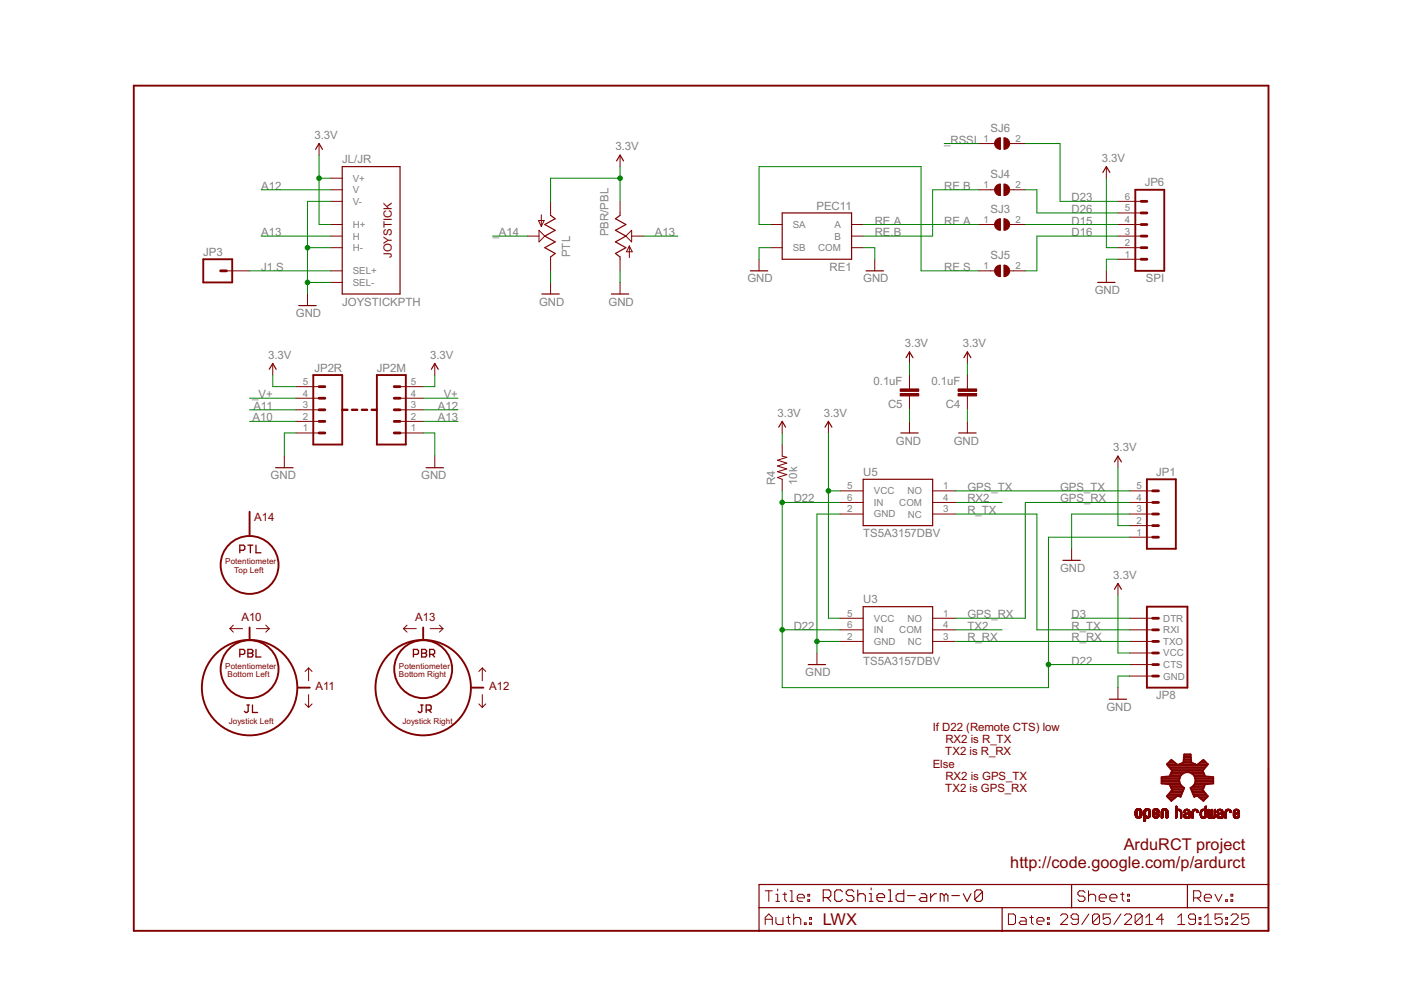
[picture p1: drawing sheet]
<svg xmlns="http://www.w3.org/2000/svg" width="297mm" height="210mm" viewBox="0 0 297 210" stroke-linecap="round" stroke-linejoin="round" font-family="sans-serif">
<path d="M72.6 86.9h1.1M74.6 86.9h1.1M76.7 86.9h1.1M78.8 86.9h1.1" fill="none" stroke="#800000" stroke-width=".51"/>
<g fill="none" stroke="#800000" stroke-width=".4">
<path d="M28.4 18.2h240.5v179.2h-240.5zM43.1 55h6.1v4.9h-6.1zM240.7 40.2h6.1v17.2h-6.1zM66.4 79.5h6.2v14.8h-6.2zM79.9 79.5h6.1v14.8h-6.1zM52.9 108.5v4.9M243.2 101.6h6.1v14.8h-6.1zM52.9 133v2.5M89.7 133v2.5M243.2 128.6h8.6v17.2h-8.6zM63.2 145.8h2.5M100 145.8h2.5"/>
<circle cx="52.9" cy="119.8" r="6.1"/>
<circle cx="52.9" cy="145.8" r="10.1"/>
<circle cx="52.9" cy="141.9" r="6.1"/>
<circle cx="89.7" cy="145.8" r="10.1"/>
<circle cx="89.7" cy="141.9" r="6.1"/>
</g>
<g fill="none" stroke="#800000" stroke-width=".28">
<path d="M50.8 116.7h.8l.3-.3v-.5l-.3-.3h-.8v1.6M52.6 115.6h1M53.1 115.6v1.6M54.3 115.6v1.6h1M50.8 138.7h.8l.3-.2v-.5l-.3-.3h-.8v1.6M52.6 137.7h.8l.2 .3v.2l-.2 .3 .2 .2v.3l-.2 .3h-.8zM52.6 138.5h.8M54.3 137.7v1.6h1M87.7 138.7h.8l.2-.2v-.5l-.2-.3h-.8v1.6M89.4 137.7h.8l.2 .3v.2l-.2 .3 .2 .2v.3l-.2 .3h-.8zM89.4 138.5h.8M91.1 138.7h.8l.3-.2v-.5l-.3-.3h-.8v1.6"/>
<path d="M91.6 138.7l.6 .6M52.3 149.5h.6M52.6 149.5v1.3l-.3 .3h-.2l-.3-.3M53.5 149.5v1.6h1.1M89.2 149.5h.5M89.4 149.5v1.3l-.2 .3h-.3l-.3-.3M90.4 150.5h.8l.2-.2v-.6l-.2-.2h-.8v1.6M90.9 150.5l.5 .6"/>
</g>
<g fill="none" stroke="#800000" stroke-width=".21">
<path d="M67.6 30.4v2.5M70.1 37.8h2.5M131.5 32.9v2.4M207.6 30.4h3.3M214.1 30.4h3.3M234.6 35.3v2.5M48 57.4h4.9M70.1 50.1h2.5M70.1 40.2h2.5M70.1 42.7h2.5M70.1 47.6h2.5M70.1 52.5h2.5"/>
<path d="M70.1 57.4h2.5M70.1 59.9h2.5M111.8 50.1h2.5M114.2 46.8h1.2l-.6 1.2zM114.3 48.8l1.2 1.3-1.2 1.2zM114.8 45.5v2.5M116.7 42.7v3M116.7 54.5v2.9M116.7 59.9v2.4M131.5 42.7v3M131.5 54.5v2.9M131.5 59.9v2.4"/>
<path d="M133.4 52.2v2.4M133.4 52.2l.6 1.2h-1.2zM133.9 48.8v2.5l-1.2-1.2zM133.9 50.1h2.5M160.9 55v2.4M163.4 47.6h2.4M163.4 52.5h2.4M180.6 50.1h2.4M180.6 47.6h2.4M180.6 52.5h2.4M185.5 55v2.4M207.6 40.2h3.3"/>
<path d="M207.6 47.6h3.3M207.6 57.4h3.3M214.1 40.2h3.3M214.1 47.6h3.3M214.1 57.4h3.3M234.6 57.4v2.5M237 50.1h4.9M237 42.7h4.9M237 47.6h4.9M237 52.5h4.9M237 55h4.9M237 45.1h4.9"/>
<path d="M57.8 77.1v2.4M65.2 62.3v2.5M92.2 77.1v2.4M192.8 74.6v2.5M192.8 79.5v3M205.1 74.6v2.5M205.1 79.5v3M60.3 96.7v2.5M62.7 91.8h4.9M62.7 89.3h4.9M62.7 86.9h4.9M62.7 84.4h4.9"/>
<path d="M62.7 82h4.9M84.8 91.8h4.9M84.8 89.3h4.9M84.8 86.9h4.9M84.8 84.4h4.9M84.8 82h4.9M92.2 96.7v2.5M165.8 89.3v2.5M165.8 94.3v2.4l1 .3-2 .6 2 .6-2 .6 2 .6-2 .6 2 .6-2 .6 1 .4v2.5M175.6 89.3v2.5M192.8 83.9v3M192.8 89.3v2.5"/>
<path d="M205.1 83.9v3M205.1 89.3v2.5M237 96.7v2.5M178.1 109h4.9M178.1 106.5h4.9M178.1 104.1h4.9M197.7 109h4.9M197.7 106.5h4.9M197.7 104.1h4.9M227.2 116.4v2.4M239.5 109h4.9M239.5 106.5h4.9"/>
<path d="M239.5 104.1h4.9M239.5 113.9h4.9M239.5 111.4h4.9M48.7 133.3h2.7M48.7 133.3l.8 .7M49.5 132.5l-.8 .8M54.4 133.3h2.7M56.3 132.5l.8 .8M57.1 133.3l-.8 .7M85.6 133.3h2.7M85.6 133.3l.7 .7M86.3 132.5l-.7 .8"/>
<path d="M91.2 133.3h2.7M93.2 132.5l.7 .8M93.9 133.3l-.7 .7M173.2 138.5v2.4M178.1 131.1h4.9M178.1 133.5h4.9M178.1 136h4.9M197.7 131.1h4.9M197.7 133.5h4.9M197.7 136h4.9M237 123.7v2.5M239.5 131.1h4.9"/>
<path d="M239.5 133.5h4.9M239.5 136h4.9M239.5 138.5h4.9M64.7 149.2l.7 .8M65.4 141.6l.8 .8M65.4 141.6v2.7M65.4 147.3v2.7M65.4 141.6l-.7 .8M66.2 149.2l-.8 .8M101.5 149.2l.8 .8M102.3 141.6v2.7M102.3 147.3v2.7"/>
<path d="M102.3 141.6l-.8 .8M102.3 141.6l.7 .8M103 149.2l-.7 .8M237 145.8v2.5M239.5 140.9h4.9M239.5 143.3h4.9M240.7 172.8l.4 .1M240.7 172.8h.3M240.7 172.7h.3M240.7 172.6h.3M240.7 172.5h.3M240.7 172.4h.3"/>
<path d="M240.7 172.3h.3M240.7 172.2h.3M240.7 172.1h.3M240.7 172.9h.4M240.7 173l.6 .1M240.7 173h.5M240.7 172.9l.4 .1M240.7 171.9h.4M240.7 173.1h1.3M240.7 171.8h1.3M240.8 173.1h1.2M240.8 171.7h1.2"/>
<path d="M240.8 173.2h1.1M240.9 171.6h1M240.9 173.3h1M241 173.4h.8M241 171.5h.8M241 173.4h.7M241 171.5h.7M241.1 172l-.4 .1M241.1 172h-.4M241.2 173.5h.4M241.2 171.9h-.5M241.3 171.8l-.6 .1"/>
<path d="M241.3 171.4h.2M241.5 171.8l.5 .1M241.6 171.9h.5M241.6 173h.5M241.7 172h.4M241.7 172.9h.4M241.7 172.8h.4M241.7 172.7h.4M241.7 172.6h.4M241.7 172.5h.4M241.7 172.4h.4M241.7 172.3h.4"/>
<path d="M241.7 172.2h.4M241.7 172.1h.4M242 173.2h-1.2M242 173.1h-.5M242.1 172.9h-.4M242.5 174.1h.3M242.5 174h.4M242.5 173.9h.4M242.5 173.8h.4M242.5 173.7h.4M242.5 173.6h.4M242.5 173.5h.4"/>
<path d="M242.5 173.2h1.3M242.5 173.1h1.4M242.5 173l.6 .1M242.5 173h.5M242.5 172.9l.5 .1M242.5 172.9h.4M242.5 172.8h.4M242.5 172.7h.4M242.5 172.6h.4M242.5 172.5h.4M242.5 172.4h.4M242.5 172.3h.4"/>
<path d="M242.5 172.2h.4M242.5 172.1h.4M242.5 172h.4M242.5 171.9h.5M242.6 174.2h.1M242.6 171.7h1.2M242.7 171.7h1.1M242.7 171.6h1M242.8 171.6h.9M242.8 171.5h.8M242.9 174.1h-.4M242.9 171.5h.7"/>
<path d="M242.9 173.5h-.4M243 172h-.5M243 173.5h.4M243 171.9h-.4M243.1 171.8l-.5 .1M243.1 171.4h.2M243.3 171.8h.6M243.4 173.1h.5M243.4 171.9h.5M243.5 171.9h.4M243.5 172h.4M243.5 172.9h.4"/>
<path d="M243.6 173.4h-1.1M243.6 172.8h.3M243.6 172.7h.3M243.6 172.6h.3M243.6 172.5h.3M243.6 172.4h.3M243.6 172.3h.3M243.6 172.2h.3M243.6 172.1h.3M243.6 172h.3M243.7 173.3h-1.2M243.8 173.2l-1.3 .1"/>
<path d="M243.9 173.1l-1.4 .1M243.9 171.8h-1.3M243.9 173h-.4M243.9 172.9l-.4 .1M244.4 172.9l.4 .1M244.4 172.9h.4M244.4 172.8h.4M244.4 172.3h1.4M244.4 172.3h.3M244.4 172.2h.3M244.4 172.1h.3M244.4 173h.5"/>
<path d="M244.4 173l.6 .1M244.4 173.1h1.3M244.5 171.7h1.2M244.5 173.2h1.1M244.6 171.6h1M244.6 173.3h1M244.7 171.5h.8M244.7 171.5h.7M244.8 173.4h.6M244.8 172.1h-.4M244.8 172l-.4 .1M244.8 172h-.4"/>
<path d="M244.8 172.8h-.4M244.8 171.9l-.4 .1M244.9 173.5h.4M244.9 172.7l-.5 .1M244.9 171.9h-.5M245 171.8l-.6 .1M245 172.3h.8M245 171.4h.2M245 172.7h-.6M245 172.2h.8M245.2 172.6l-.8 .1M245.2 171.8l.5 .1"/>
<path d="M245.2 172.2h.6M245.3 172.6h-.9M245.3 171.9h.4M245.3 173h.4M245.3 171.9h.5M245.3 172.1h.5M245.3 172h.5M245.4 172.9h.4M245.4 172h.4M245.4 172.5l-1 .1M245.4 172.8h.4M245.4 172.7h.4"/>
<path d="M245.5 172.7h.3M245.5 173.4h-.8M245.5 172.5h-1.1M245.6 172.7h.2M245.6 173.2h-1.1M245.6 172.4h-1.2M245.7 173.1l-1.2 .1M245.7 171.8h-1.2M245.7 172.4h-1.3M245.7 173l-.5 .1M245.8 173h-.5M246.2 173.4h.2"/>
<path d="M246.2 173.2h.4M246.2 173.1h.4M246.2 173h.4M246.2 172.9h.4M246.2 172.8h.4M246.2 172.7h.4M246.2 172.6h.4M246.2 172.5h.4M246.2 172.4h.4M246.2 172.3h.4M246.2 172.2h.4M246.2 172.1h.4"/>
<path d="M246.2 172h.4M246.3 173.5h.1M246.3 171.9h.4M246.3 171.7h1.2M246.4 171.7h1.1M246.4 171.6h1M246.5 171.5h.8M246.6 173.4h-.4M246.6 173.3h-.4M246.6 171.5h.6M246.7 172h-.5M246.7 171.9h-.4"/>
<path d="M246.8 171.8l-.5 .1M246.8 171.4h.2M247 171.8h.6M247.1 171.9h.5M247.2 171.9l.4 .1M247.2 172h.4M247.2 173.2h.4M247.2 173.1h.4M247.2 173h.4M247.2 172.9h.4M247.2 172.8h.4M247.2 172.7h.4"/>
<path d="M247.2 172.6h.4M247.2 172.5h.4M247.2 172.4h.4M247.2 172.3h.4M247.2 172.2h.4M247.2 172.1h.4M247.2 172l.4 .1M247.3 173.5h.1M247.5 173.4h-.2M247.6 171.8h-1.3M247.6 173.4h-.4M247.6 173.3h-.4"/>
<path d="M249.2 173.4h.3M249.2 173.2h.3M249.2 173.1h.3M249.2 173h.3M249.2 172.9h.3M249.2 172.8h.3M249.2 172.7h.3M249.2 172.6h.3M249.2 172.5h.3M249.2 172.4h.3M249.2 172.3h.3M249.2 172.2h.3"/>
<path d="M249.2 172.1h.3M249.2 171.9h1.2M249.2 171.8h1.2M249.2 171.7h1.2M249.2 171.7h1.1M249.2 171.6h1M249.2 171.6h.3M249.2 171.5h.3M249.2 171.4h.3M249.2 171.3h.3M249.2 171.2h.3M249.2 171.1h.3"/>
<path d="M249.2 171h.3M249.3 171h.2M249.4 173.5h-.2M249.5 173.4h-.3M249.5 173.3h-.3M249.5 172.1h-.3M249.6 172l-.4 .1M249.6 172h-.4M249.6 171.9l-.4 .1M249.7 171.6h.4M249.7 171.9h-.5M250 171.9h.5"/>
<path d="M250.1 171.9h.4M250.2 172h.3M250.2 172l.3 .1M250.3 172.1h.2M250.3 173.2h.2M250.3 173.1h.2M250.3 173h.2M250.3 172.9h.2M250.3 172.8h.2M250.3 172.7h.2M250.3 172.6h.2M250.3 172.5h.2"/>
<path d="M250.3 172.4h.2M250.3 172.3h.2M250.3 172.2h.2M250.4 173.5h-.1M250.5 173.4h-.2M250.5 173.3h-.2M251 173l.3 .1M251 173h.3M251 172.3h.2M251 172.2h.2M251 173.1l.4 .1M251 173.1h.3"/>
<path d="M251 173.2h.5M251 172h.3M251 173.2l.8 .1M251.1 173.3h.7M251.1 171.9h1.1M251.1 173.4h.8M251.1 171.8h1.1M251.2 171.7h.9M251.2 173.4h.7M251.2 172.6h1.1M251.2 172.3h-.2M251.3 172.9l-.3 .1"/>
<path d="M251.3 172.1l-.3 .1M251.3 172.1h-.3M251.3 173.5h.5M251.3 172.9h-.3M251.3 171.6h.7M251.4 172.8l-.4 .1M251.4 172h-.4M251.4 172.5h.9M251.4 171.9l-.4 .1M251.4 171.6h.5M251.4 172.8h-.4M251.5 173.5h.1"/>
<path d="M251.5 171.9h-.4M251.5 172.4h.8M251.5 173.5h.2M251.6 173.2h.2M251.6 172.7l-.6 .1M251.7 172.4h.6M251.7 172.7h-.6M251.7 172.3h.6M251.8 171.9h.4M251.9 172.6l-.8 .1M251.9 171.9h.3M251.9 172h.4"/>
<path d="M251.9 172.3h.4M252 172.2h.3M252 172l.3 .1M252 172.1h.3M252 173.5h.2M252 173.4h.3M252 173.3h.3M252 173.2h.3M252 173.1h.3M252 173h.3M252 172.9h.3M252 172.8h.3"/>
<path d="M252 172.7h.3M252 172.6h.3M252.3 173.4h-.3M252.3 172.6h-1.1M252.7 173.3h.3M252.7 173.2h.3M252.7 173.1h.3M252.7 173h.3M252.7 172.9h.3M252.7 172.8h.3M252.7 172.7h.3M252.7 172.6h.3"/>
<path d="M252.7 172.5h.3M252.7 172.4h.3M252.7 172.3h.3M252.7 172.2h.3M252.7 172.1h.3M252.8 171.9h1.2M252.9 173.5h-.2M252.9 171.8h1M252.9 171.7h1M253 173.4h-.3M253 171.7h.8M253 172.1h-.3"/>
<path d="M253 171.6h.7M253.1 172h-.3M253.2 171.9l-.4 .1M253.2 171.6h.4M253.3 171.9h-.5M253.5 171.9h.5M253.6 171.9h.4M253.7 172h.3M253.7 172.1h.3M253.8 172.1h.2M253.8 172.3h.1M254 172.3h-.2"/>
<path d="M254 172.2h-.2M254.5 172.8h.3M254.5 172.7h.3M254.5 172.6h.3M254.5 172.5h.3M254.5 172.4h.3M254.5 172.3h.3M254.5 172.2h.3M254.5 172.9l.3 .1M254.5 172.9h.3M254.5 172.1h.3M254.5 173l.3 .1"/>
<path d="M254.5 173h.3M254.5 173.1h.4M254.6 173.1l.4 .1M254.6 171.9h.3M254.6 173.2h.5M254.6 173.2h1.1M254.6 171.8h1.2M254.7 173.3h.9M254.7 171.7h1.1M254.7 173.4h.9M254.8 173.4h.7M254.8 171.6h1"/>
<path d="M254.8 172l-.3 .1M254.9 173.5h.5M254.9 172h-.4M254.9 171.6h.5M255 171.9h-.4M255.1 173.5h.1M255.2 173.5h.1M255.2 173.2h.5M255.3 171.9h.5M255.3 173.2h.4M255.4 171.9h.4M255.4 172h.4"/>
<path d="M255.5 172h.3M255.5 172.9h.3M255.5 172.8h.3M255.5 172.7h.3M255.5 172.6h.3M255.5 172.5h.3M255.5 172.4h.3M255.5 172.3h.3M255.5 172.2h.3M255.5 172.1h.3M255.5 171.6h.3M255.5 171.5h.3"/>
<path d="M255.5 171.4h.3M255.5 171.3h.3M255.5 171.2h.3M255.5 171.1h.3M255.5 171h.3M255.6 171h.2M255.8 173.1h-.4M255.8 173h-.3M255.8 171.8l-1.2 .1M256.1 173h.2M256.1 172.9h.2M256.1 172.8h.2"/>
<path d="M256.1 172.7h.2M256.1 172.6h.2M256.1 172.5h.2M256.1 172.4h.2M256.1 172.3h.2M256.1 172.2h.2M256.1 172.1h.2M256.1 172h.2M256.1 171.9h.2M256.1 171.8h.2M256.1 171.7h.2M256.1 173.2h1.6"/>
<path d="M256.1 173.1l.3 .1M256.1 173.1h.3M256.1 173l.3 .1M256.2 173.3h1.4M256.2 171.6h.1M256.2 173.4h1.4M256.2 173.4h1.3M256.3 173.5h.5M256.5 173.5h.1M256.6 173.5h.1M256.7 173.2h.4M256.7 173.1h.4"/>
<path d="M256.7 173l.4 .1M256.7 173h.3M256.7 172.9h.3M256.7 172.8h.3M256.7 172.7h.3M256.7 172.6h.3M256.8 172.9h.2M256.8 172.6h.2M256.8 172.5h.2M256.8 172.4h.2M256.8 172.3h.2M256.8 172.2h.2"/>
<path d="M256.8 172.1h.2M256.8 172h.2M256.8 171.9h.2M256.8 171.8h.2M256.8 171.7h.2M256.8 171.6h.2M256.9 171.6h.1M257 173.5h.5M257.3 173.5h.1M257.3 173.2h.4M257.4 173.1h.3M257.4 173h.3"/>
<path d="M257.5 172.9h.2M257.5 172.8h.2M257.5 172.7h.2M257.5 172.6h.2M257.5 172.5h.2M257.5 172.4h.2M257.5 172.3h.2M257.5 172.2h.2M257.5 172.1h.2M257.5 172h.2M257.5 171.9h.2M257.5 171.8h.2"/>
<path d="M257.5 171.7h.2M257.5 171.6h.2M257.6 171.6h.1M258 173l.3 .1M258 173h.3M258 172.9h.3M258 173.1l.4 .1M258 173.1h.3M258 172.1h.3M258 173.2h.8M258 173.2l.8 .1M258.1 173.3h.7"/>
<path d="M258.1 173.4h.8M258.1 171.8h1.1M258.2 172.3h-.2M258.2 171.7h.9M258.3 172.6h1M258.3 172.2h-.3M258.3 173.5h.5M258.3 172.9h-.3M258.3 172l-.3 .1M258.3 171.6h.7M258.4 172.8l-.4 .1M258.4 172.5h.9"/>
<path d="M258.4 172h-.4M258.4 171.9l-.4 .1M258.4 171.6h.5M258.4 172.8h-.4M258.5 173.5h.1M258.5 172.4h.8M258.5 171.9h-.4M258.6 172.7l-.6 .1M258.7 172.4h.6M258.7 172.7h-.6M258.8 172.3h.5M258.8 171.9h.4"/>
<path d="M258.9 173.4h-.7M258.9 172.6l-.8 .1M258.9 171.9h.3M258.9 172.6h-.7M258.9 172h.4M259 172.3h.3M259 172.2h.3M259 172l.3 .1M259 172.6h.3M259 172.1h.3M259 173.3h.3M259 173.2h.3"/>
<path d="M259 173.1h.3M259 173h.3M259 172.9h.3M259 172.8h.3M259 172.7h.3M259.2 173.5h-.2M259.2 171.8l-1.1 .1M259.3 173.4h-.3M259.7 173.5h.2M259.7 173.3h.3M259.7 173.2h.3M259.7 173.1h.3"/>
<path d="M259.7 173h.3M259.7 172.9h.3M259.7 172.8h.3M259.7 172.7h.3M259.7 172.6h.3M259.7 172.5h.3M259.7 172.4h.3M259.7 172.3h.3M259.7 172.2h.3M259.7 172.1h.3M259.8 171.9h1.2M259.9 171.8h1"/>
<path d="M259.9 171.7h1M260 173.4h-.3M260 171.7h.8M260 172.1h-.2M260.1 172l-.3 .1M260.1 171.6h.6M260.1 172h-.3M260.1 171.6h.5M260.2 171.9l-.4 .1M260.3 171.9h-.5M260.5 171.9h.5M260.6 171.9h.4"/>
<path d="M260.7 172h.3M260.8 172.1h.3M260.8 172.3h.1M261 172.3h-.2M261.1 172.2h-.3M261.5 173l.4 .1M261.5 173h.3M261.5 172.9h.3M261.5 172.5h1.1M261.5 172.4h.3M261.5 172.3h.3M261.5 172.2h.3"/>
<path d="M261.5 172.1h.3M261.5 173.1h.4M261.6 173.1l.4 .1M261.6 173.2h.5M261.6 173.2h1.1M261.6 171.8h1.1M261.7 173.3h.9M261.7 171.7h.9M261.7 173.4h.9M261.8 173.4h.7M261.8 172l-.3 .1M261.8 171.6h.7"/>
<path d="M261.9 173.5h.5M261.9 172.8l-.4 .1M261.9 172h-.4M261.9 172.8h-.4M261.9 171.9l-.3 .1M261.9 171.6h.5M262 171.9h-.4M262.1 172.7l-.6 .1M262.1 173.5h-.1M262.1 172.4h.7M262.1 173.5h.1M262.2 172.7h-.7"/>
<path d="M262.2 172.3h.6M262.2 173.2h.5M262.3 171.9h.5M262.3 172.6l-.8 .1M262.4 172.6h-.9M262.4 172.3h.4M262.4 171.9l.4 .1M262.4 173.1h.4M262.4 172.2h.4M262.4 172h.4M262.5 173.1h.3M262.5 173h.3"/>
<path d="M262.5 172.1h.3M262.5 172h.3M262.6 172.9h.2M262.6 172.8h.2M262.6 172.5l-1.1 .1M262.7 172.8h.1M262.7 171.8l-1.1 .1M262.7 173.1l-.4 .1M262.8 172.4h-.8M262.8 172.9l-.3 .1M162.2 194.9h1.5M162.2 188.9h1.5"/>
<path d="M162.2 196v-1.5l.8-.7 .7 .7v1.5M163 188.9v2.2M164.5 194.5v1.2l.4 .3h1.1v-1.5M164.5 191.1h.8M164.5 189.6h.4v1.5M164.9 188.5v.4M166 189.6h.8M166.4 189.2v1.6l.4 .3M166.8 194.5h.7M167.2 194.1v1.6l.3 .3M167.5 188.9h.4v2.2M167.5 191.1h.8"/>
<path d="M168.3 194.9l.4-.4h.7l.4 .4v1.1M168.3 193.8v2.2M169 190.4h1.5v-.4l-.3-.4h-.8l-.4 .4v.8l.4 .3h.8M170.5 195.7h.4v.3h-.4zM171.3 189.6h.4v.4h-.4zM171.3 190.8h.4v.3h-.4zM171.7 195.7h.3v.3h-.3zM171.7 194.5h.3v.4h-.3zM213.8 193.8h1.1l.4 .3v1.6l-.4 .3h-1.1zM216.4 194.5h.8l.4 .4v1.1h-1.2l-.3-.3 .3-.4h1.2M218.3 194.5h.8M218.7 194.1v1.6l.4 .3"/>
<path d="M219.8 195.3h1.5v-.4l-.3-.4h-.8l-.4 .4v.8l.4 .3h.8M222.1 195.7h.4v.3h-.4zM222.1 194.5h.4v.4h-.4zM224.9 194.1l.3-.3h.8l.4 .3v.4l-1.5 1.5h1.5M228.6 194.9h-1.1l-.4-.4v-.4l.4-.3h.7l.4 .3v1.6l-.4 .3h-.7l-.4-.3M230 189.2l-.3-.3h-.8l-.4 .3v.4l.4 .4h.8l.3 .4v.4l-.3 .3h-.8l-.4-.3M230.8 188.9v2.2M230.8 190l.4-.4h.7l.4 .4v1.1M230.9 193.8l-1.5 2.2M233 190.4h1.5v-.4l-.3-.4h-.8l-.4 .4v.8l.4 .3h.8M233.1 194.1v1.6l-.4 .3h-.7l-.4-.3M233.1 194.1l-.4-.3h-.7l-.4 .3v1.6"/>
<path d="M233.1 194.1l-1.5 1.6M235.3 190.4h1.5v-.4l-.4-.4h-.7l-.4 .4v.8l.4 .3h.7M235.4 193.8h-1.5v1.1l.7-.4h.4l.4 .4v.8l-.4 .3h-.7l-.4-.3M237.6 189.6h.7M237.7 193.8l-1.5 2.2M238 189.2v1.6l.3 .3M238.4 194.1l.4-.3h.7l.4 .3v.4l-1.5 1.5h1.5M239.1 189.6h.4v.4h-.4zM239.1 190.8h.4v.3h-.4zM242.2 194.1v1.6l-.4 .3h-.8l-.3-.3M242.2 194.1l-.4-.3h-.8l-.3 .3v1.6M242.2 194.1l-1.5 1.6"/>
<path d="M242.9 196h1.5M242.9 194.5l.8-.7v2.2M246.7 194.9h-1.5l1.1-1.1v2.2M249.7 196h1.5M249.7 194.5l.8-.7v2.2M253.1 190.4h1.1l.4-.4v-.8l-.4-.3h-1.1v2.2M253.5 194.9h-1.2l-.3-.4v-.4l.3-.3h.8l.4 .3v1.6l-.4 .3h-.8l-.3-.3M253.8 190.4l.8 .7M254.2 195.7h.4v.3h-.4zM254.2 194.5h.4v.4h-.4zM255.3 190.4h1.5v-.4l-.3-.4h-.8l-.4 .4v.8l.4 .3h.8M255.4 196h1.5"/>
<path d="M255.4 194.5l.7-.7v2.2M257.6 189.6l.8 1.5 .7-1.5M259.1 193.8h-1.5v1.1l.8-.4h.3l.4 .4v.8l-.4 .3h-.7l-.4-.3M259.9 190.8h.3v.3h-.3zM259.9 195.7h.4v.3h-.4zM259.9 194.5h.4v.4h-.4zM261 189.6h.4v.4h-.4zM261 190.8h.4v.3h-.4zM261 194.1l.4-.3h.7l.4 .3v.4l-1.5 1.5h1.5M264.8 193.8h-1.5v1.1l.7-.4h.4l.4 .4v.8l-.4 .3h-.7l-.4-.3"/>
</g>
<g fill="none" stroke="#800000" stroke-width=".25">
<path d="M66.9 31.7l.7-1.3 .8 1.3M72.6 35.3h12.2v27h-12.2zM130.7 34.1l.8-1.2 .7 1.2M233.8 36.6l.8-1.3 .7 1.3M116.7 45.7l1 .7-2.2 1.2 2.2 1.2-2.2 1.3 2.2 1.2-2.2 1.2 2.2 1.2-1 .8M131.5 45.7l-1 .7 2.2 1.2-2.2 1.2 2.2 1.3-2.2 1.2 2.2 1.2-2.2 1.2 1 .8M159.1 57.4h3.7M165.8 45.1h14.8v9.9h-14.8zM183.6 57.4h3.7M232.7 59.9h3.7M57.1 78.3l.7-1.2 .7 1.2M63.4 64.8h3.6"/>
<path d="M91.5 78.3l.7-1.2 .7 1.2M114.9 62.3h3.7M129.6 62.3h3.7M192.1 75.8l.7-1.2 .8 1.2M204.4 75.8l.7-1.2 .7 1.2M58.4 99.2h3.7M90.3 99.2h3.7M165.1 90.6l.7-1.3 .8 1.3M174.9 90.6l.7-1.3 .8 1.3M191 91.8h3.7M203.3 91.8h3.6M236.3 97.9l.7-1.2 .8 1.2"/>
<path d="M183 101.6h14.7v9.8h-14.7zM225.4 118.8h3.6M183 128.6h14.7v9.9h-14.7zM236.3 124.9l.7-1.2 .8 1.2M171.4 140.9h3.6M235.2 148.3h3.7M268.9 163v34.4M160.9 192.4h108M212.5 192.4v5M227.2 187.5v4.9M251.8 187.5v4.9M268.9 187.5h-108v9.9"/>
</g>
<g fill="none" stroke="#800000" stroke-width=".23">
<path d="M174.5 190.3h1.2l.4-.4v-.8l-.4-.4h-1.2v2.4M175.3 190.3l.8 .8M178.6 189.1l-.4-.4h-.8l-.4 .4v1.6l.4 .4h.8l.4-.4M181 189.1l-.4-.4h-.8l-.4 .4v.4l.4 .4h.8l.4 .4v.4l-.4 .4h-.8l-.4-.4M181.9 189.9l.4-.4h.8l.4 .4v1.2M181.9 188.7v2.4M184.3 191.1h.8M184.3 189.5h.4v1.6M184.7 188.3v.4M185.9 190.3h1.7v-.4l-.5-.4h-.8l-.4 .4v.8l.4 .4h.8M188.4 188.7h.4v2.4M188.4 191.1h.8"/>
<path d="M191.6 188.7v2.4h-1.2l-.4-.4v-.8l.4-.4h1.2M192.4 189.9h1.7M195.3 189.5h.8l.4 .4v1.2h-1.2l-.4-.4 .4-.4h1.2M197.3 189.5v1.6M198.5 189.5h-.4l-.8 .8M200.2 189.9l-.5-.4h-.4v1.6M200.2 189.9v1.2M200.2 189.9l.4-.4 .4 .4v1.2M201.8 189.9h1.6M204.2 189.5l.8 1.6 .9-1.6M208.3 189.1l-.4-.4h-.8l-.4 .4v1.6M208.3 189.1v1.6l-.4 .4h-.8l-.4-.4"/>
<path d="M208.3 189.1l-1.6 1.6"/>
</g>
<g fill="none" stroke="#800000" stroke-width=".59">
<path d="M46.8 57.4h1.2M241.9 50.1h1.3M241.9 52.5h1.3M241.9 55h1.3M241.9 45.1h1.3M241.9 47.6h1.3M241.9 42.7h1.3M67.6 84.4h1.3M67.6 89.3h1.3M67.6 91.8h1.3M67.6 86.9h1.3M67.6 82h1.3"/>
<path d="M83.6 84.4h1.2M83.6 89.3h1.2M83.6 91.8h1.2M83.6 86.9h1.2M83.6 82h1.2M244.4 109h1.2M244.4 111.4h1.2M244.4 113.9h1.2M244.4 104.1h1.2M244.4 106.5h1.2M244.4 136h1.2M244.4 133.5h1.2"/>
<path d="M244.4 131.1h1.2M244.4 138.5h1.2M244.4 140.9h1.2M244.4 143.3h1.2"/>
</g>
<g fill="none" stroke="#800000" stroke-width=".38">
<path d="M251.1 160h1.3M246.3 166.1h3.8M246.3 165.7h3.7M246.3 165.4h3.7M246.3 165.1h3.8M246.8 164.7h3.4M247.4 162h2.1M247.5 168.8h2.1M247.6 169.1h1.6M247.6 162.4h8.2M247.7 168.4h2.8M247.8 161.7h1.3"/>
<path d="M247.9 162.7h7.7M248 169.4h.8M248 168.1h2.7M248.1 166.4h2.2M248.1 161.4h.6M248.1 164.4h2.3M248.2 166.7h2.4M248.2 163h7.1M248.2 164h2.5M248.3 167.7h2.5M248.3 167.1l.2 .3-1.1 1.4 .9 1M248.3 169.8h.1"/>
<path d="M248.3 167.1h2.8M248.4 163.7h6.7M248.5 163.4h6.5M248.5 167.4h2.4M249.9 168.8h.5M250 165.7l.6 1M250.1 162l-.4 .2-1.4-1.1-.9 1 1.1 1.3-.4 1.2-1.8 .2v1.3l1.8 .2 .2 .8M250.1 162h3.3M250.4 164.4l-.4 .8v.5M250.4 164.4a1.72 1.72 0 0 1 2.1-.5 1.72 1.72 0 0 1 .9 1.9M250.6 166.7l.5 .3M250.9 161.7h1.7"/>
<path d="M250.9 161.4h1.7M251 161h1.5M251 160.7h1.5M251 160.3h1.5M251.1 167l-.8 2-.6-.3-1.4 1.1M252.4 167l.8 2 .6-.3 1.3 1.1M252.4 167.1h2.8M252.6 167.4h2.4M252.6 161.7l1.2 .5 1.3-1.1 1 1M252.6 161.7l-.2-1.7h-1.3l-.2 1.7-.8 .3M252.7 167.7h2.5M252.8 164h2.5"/>
<path d="M252.8 168.1h2.7M252.9 166.7l-.5 .3M252.9 166.7h2.4M253 168.4h2.8M253.1 164.4h2.3M253.1 168.8h.5M253.2 166.4h2.2M253.3 164.7h3.4M253.4 166.1h3.8M253.4 165.1h3.8M253.4 165.8l-.5 .9M253.4 165.7h3.8"/>
<path d="M253.5 165.4h3.7M253.9 168.8h2.1M254 162h2.1M254.3 169.1h1.6M254.4 161.7h1.4M254.7 169.4h.8M254.8 161.4h.6M255.1 169.8h.1M255.2 167.1l-.2 .3 1.1 1.4-1 1M256.1 162.1l-1.1 1.3 .5 1.2 1.7 .2v1.3l-1.7 .2-.3 .8"/>
</g>
<g fill="#800000" stroke="#800000" stroke-width=".21">
<path d="M212.9 46.4a1.23 1.23 0 0 1 1.2 1.2 1.23 1.23 0 0 1-1.2 1.2z" fill-rule="evenodd"/>
<path d="M211.2 46.8l.5-.3 .4-.1v2.4a1.21 1.21 0 0 1-1.1-.7 1.21 1.21 0 0 1 .2-1.3z" fill-rule="evenodd"/>
<path d="M212.9 39a1.23 1.23 0 0 1 1.2 1.2 1.23 1.23 0 0 1-1.2 1.3z" fill-rule="evenodd"/>
<path d="M211.2 39.4l.5-.3 .4-.1v2.5a1.21 1.21 0 0 1-1.1-.7 1.21 1.21 0 0 1 .2-1.4z" fill-rule="evenodd"/>
<path d="M212.9 56.2a1.23 1.23 0 0 1 1.2 1.2 1.23 1.23 0 0 1-1.2 1.3z" fill-rule="evenodd"/>
<path d="M211.2 56.6l.5-.3 .4-.1v2.5a1.22 1.22 0 0 1-1.1-.8 1.22 1.22 0 0 1 .2-1.3z" fill-rule="evenodd"/>
<path d="M212.9 29.2a1.23 1.23 0 0 1 1.2 1.2 1.23 1.23 0 0 1-1.2 1.3z" fill-rule="evenodd"/>
<path d="M211.2 29.6l.5-.3 .4-.1v2.5a1.23 1.23 0 0 1-1.1-.8 1.23 1.23 0 0 1 .2-1.3z" fill-rule="evenodd"/>
</g>
<g fill="#800000" stroke="#800000" stroke-width=".21">
<path d="M203.1 82.5h4v.5h-4z"/>
<path d="M203.1 83.4h4v.5h-4z"/>
<path d="M190.9 82.5h3.9v.5h-3.9z"/>
<path d="M190.9 83.4h3.9v.5h-3.9z"/>
</g>
<g fill="none" stroke="#008000" stroke-width=".21">
<path d="M67.6 37.8h2.5M67.6 32.9v14.7h2.5M131.5 35.3v7.4M131.5 37.8h-14.8v4.9M200.2 30.4h7.4M217.4 30.4h7.3v12.3h12.3M234.6 37.8v14.7h2.4M52.9 57.4h17.2M55.4 40.2h14.7M55.4 50.1h14.7M65.2 59.9h4.9M65.2 52.5h4.9"/>
<path d="M70.1 42.7h-4.9v19.6M104.5 50.1h7.3M116.7 57.4v2.5M131.5 57.4v2.5M136.4 50.1h7.3M163.4 52.5h-2.5v2.5M163.4 47.6h-2.5v-12.3h34.4v22.1h12.3M183 52.5h2.5v2.5M183 47.6h24.6M207.6 40.2h-9.9v9.9h-14.7M217.4 47.6h19.6M217.4 40.2h2.4v4.9h17.2"/>
<path d="M237 55h-2.4v2.4M237 50.1h-17.2v7.3h-2.4M57.8 79.5v2.5h4.9M92.2 79.5v2.5h-2.5M192.8 77.1v2.4M205.1 77.1v2.4M52.9 89.3h9.8M52.9 86.9h9.8M52.9 84.4h9.8M62.7 91.8h-2.4v4.9M89.7 91.8h2.5v4.9M89.7 89.3h7.4"/>
<path d="M89.7 86.9h7.4M89.7 84.4h7.4M165.8 91.8v2.5M175.6 91.8v39.3h2.5M192.8 86.9v2.4M205.1 86.9v2.4M237 99.2v12.2h2.5M165.8 104.1v41.7h56.5v-31.9h17.2M165.8 106.5h12.3M175.6 104.1h2.5M178.1 109h-4.9v29.5M202.6 109h17.2v24.5h19.7"/>
<path d="M202.6 104.1h36.9M202.6 106.5h9.9M239.5 109h-12.3v7.4M239.5 106.5h-22.1v24.6h-14.8M165.8 133.5h12.3M173.2 136h4.9M202.6 136h36.9M202.6 133.5h9.9M227.2 131.1h12.3M237 126.2v12.3h2.5M222.3 140.9h17.2M239.5 143.3h-2.5v2.5"/>
</g>
<g fill="#008000" stroke="#008000" stroke-width=".21">
<circle cx="65.2" cy="52.5" r=".49"/>
<circle cx="65.2" cy="59.9" r=".49"/>
<circle cx="173.2" cy="136" r=".49"/>
<circle cx="67.6" cy="37.8" r=".49"/>
<circle cx="131.5" cy="37.8" r=".49"/>
<circle cx="175.6" cy="104.1" r=".49"/>
<circle cx="165.8" cy="106.5" r=".49"/>
<circle cx="165.8" cy="133.5" r=".49"/>
<circle cx="222.3" cy="140.9" r=".49"/>
</g>
<g font-size="3.9" fill="#800000">
<text x="214.2" y="184.1">http://code.google.com/p/ardurct</text>
<text x="238.2" y="180.2">ArduRCT project</text>
<text x="174.4" y="196.1">LWX</text>
</g>
<g font-size="2.7" fill="#808080">
<text x="66.7" y="29.4">3.3V</text>
<text x="210" y="28">SJ6</text>
<text x="72.5" y="34.6">JL/JR</text>
<text x="130.5" y="31.9">3.3V</text>
<text x="200.2" y="30.4">_RSSI</text>
<text x="233.6" y="34.4">3.3V</text>
<text x="55.4" y="40.2">A12</text>
<text x="200.2" y="40.2">RE.B</text>
<text x="210" y="37.8">SJ4</text>
<text x="242.7" y="39.5">JP6</text>
<text x="173.1" y="44.4">PEC11</text>
<text x="185.5" y="47.6">RE.A</text>
<text x="200.2" y="47.6">RE.A</text>
<text x="210" y="45.2">SJ3</text>
<text x="227.2" y="45.2">D26</text>
<text x="227.2" y="47.6">D15</text>
<text x="227.2" y="42.7">D23</text>
<text x="55.4" y="50.1">A13</text>
<text x="104.5" y="50.1">_A14</text>
<text x="129" y="50.1" transform="rotate(-90 129 50.1)">PBR/PBL</text>
<text x="138.8" y="50.1">A13</text>
<text x="185.5" y="50.1">RE.B</text>
<text x="227.2" y="50.1">D16</text>
<text x="43.1" y="54.2">JP3</text>
<text x="55.4" y="57.4">J1.S</text>
<text x="120.9" y="54.5" transform="rotate(-90 120.9 54.5)">PTL</text>
<text x="158.5" y="59.9">GND</text>
<text x="175.9" y="57.4">RE1</text>
<text x="183" y="59.9">GND</text>
<text x="200.2" y="57.4">RE.S</text>
<text x="210" y="55">SJ5</text>
<text x="242.9" y="59.9">SPI</text>
<text x="72.5" y="64.8">JOYSTICKPTH</text>
<text x="114.3" y="64.8">GND</text>
<text x="129" y="64.8">GND</text>
<text x="232.1" y="62.3">GND</text>
<text x="62.7" y="67.3">GND</text>
<text x="56.8" y="76.1">3.3V</text>
<text x="91.2" y="76.1">3.3V</text>
<text x="191.9" y="73.6">3.3V</text>
<text x="204.1" y="73.6">3.3V</text>
<text x="66.7" y="78.8">JP2R</text>
<text x="79.9" y="78.8">JP2M</text>
<text x="185.2" y="81.6">0.1uF</text>
<text x="197.5" y="81.6">0.1uF</text>
<text x="53.5" y="84.4">_V+</text>
<text x="53.5" y="89.3">A10</text>
<text x="53.7" y="86.9">A11</text>
<text x="92.8" y="86.9">A12</text>
<text x="92.8" y="89.3">A13</text>
<text x="94.1" y="84.4">V+</text>
<text x="164.9" y="88.4">3.3V</text>
<text x="174.7" y="88.4">3.3V</text>
<text x="188.3" y="86.5">C5</text>
<text x="200.6" y="86.5">C4</text>
<text x="189.9" y="94.3">GND</text>
<text x="202.2" y="94.3">GND</text>
<text x="236" y="95.7">3.3V</text>
<text x="57.4" y="101.6">GND</text>
<text x="89.3" y="101.6">GND</text>
<text x="183" y="100.9">U5</text>
<text x="245.1" y="100.9">JP1</text>
<text x="164.4" y="102.8" transform="rotate(-90 164.4 102.8)">R4</text>
<text x="168.3" y="106.5">D22</text>
<text x="169" y="102.8" transform="rotate(-90 169 102.8)">10k</text>
<text x="205.1" y="106.5">RX2</text>
<text x="205.1" y="104.1">GPS_TX</text>
<text x="224.7" y="104.1">GPS_TX</text>
<text x="224.7" y="106.5">GPS_RX</text>
<text x="183" y="113.9">TS5A3157DBV</text>
<text x="205.1" y="109">R_TX</text>
<text x="224.7" y="121.3">GND</text>
<text x="236" y="122.7">3.3V</text>
<text x="183" y="127.9">U3</text>
<text x="205.1" y="131.1">GPS_RX</text>
<text x="227.2" y="131.1">D3</text>
<text x="168.3" y="133.5">D22</text>
<text x="205.1" y="136">R_RX</text>
<text x="205.1" y="133.5">TX2</text>
<text x="227.2" y="136">R_RX</text>
<text x="227.2" y="133.5">R_TX</text>
<text x="170.7" y="143.4">GND</text>
<text x="183" y="140.9">TS5A3157DBV</text>
<text x="227.2" y="140.9">D22</text>
<text x="245.1" y="148.3">JP8</text>
<text x="234.6" y="150.7">GND</text>
</g>
<g font-size="2.7" fill="#800000">
<text x="83.1" y="54.7" transform="rotate(-90 83.1 54.7)">JOYSTICK</text>
<text x="53.9" y="110.5">A14</text>
<text x="51.2" y="131.6">A10</text>
<text x="88" y="131.6">A13</text>
<text x="66.9" y="146.3">A11</text>
<text x="103.7" y="146.3">A12</text>
<text x="197.7" y="155">If D22 (Remote CTS) low</text>
<text x="200.4" y="160.2">TX2 is R_RX</text>
<text x="200.5" y="157.6">RX2 is R_TX</text>
<text x="197.7" y="162.7">Else</text>
<text x="200.4" y="167.9">TX2 is GPS_RX</text>
<text x="200.5" y="165.3">RX2 is GPS_TX</text>
</g>
<g font-size="2.3" fill="#808080">
<text x="208.5" y="30.1">1</text>
<text x="215.3" y="30.1">2</text>
<text x="74.8" y="38.5">V+</text>
<text x="74.8" y="41">V</text>
<text x="208.5" y="39.9">1</text>
<text x="215.3" y="39.9">2</text>
<text x="74.8" y="43.4">V-</text>
<text x="208.5" y="47.3">1</text>
<text x="215.3" y="47.3">2</text>
<text x="238.5" y="47.3">4</text>
<text x="238.5" y="44.8">5</text>
<text x="238.5" y="42.4">6</text>
<text x="74.8" y="48.3">H+</text>
<text x="74.8" y="50.8">H</text>
<text x="74.8" y="53.3">H-</text>
<text x="168.1" y="48.4">SA</text>
<text x="168.1" y="53.3">SB</text>
<text x="173.5" y="53.3">COM</text>
<text x="176.9" y="48.3">A</text>
<text x="176.9" y="50.8">B</text>
<text x="238.5" y="52.2">2</text>
<text x="238.5" y="49.7">3</text>
<text x="74.8" y="58.2">SEL+</text>
<text x="208.5" y="57.1">1</text>
<text x="215.3" y="57.1">2</text>
<text x="238.5" y="54.6">1</text>
<text x="74.8" y="60.6">SEL-</text>
<text x="64.2" y="81.6">5</text>
<text x="87.1" y="81.6">5</text>
<text x="64.2" y="89">2</text>
<text x="64.2" y="86.5">3</text>
<text x="64.2" y="84.1">4</text>
<text x="87.1" y="89">2</text>
<text x="87.1" y="86.5">3</text>
<text x="87.1" y="84.1">4</text>
<text x="64.2" y="91.5">1</text>
<text x="87.1" y="91.5">1</text>
<text x="179.6" y="106.2">6</text>
<text x="179.6" y="103.7">5</text>
<text x="185.3" y="107.3">IN</text>
<text x="185.3" y="104.8">VCC</text>
<text x="190.7" y="107.3">COM</text>
<text x="192.4" y="104.8">NO</text>
<text x="200" y="103.7">1</text>
<text x="200" y="106.2">4</text>
<text x="241" y="106.2">4</text>
<text x="241" y="103.7">5</text>
<text x="179.6" y="108.6">2</text>
<text x="185.3" y="109.7">GND</text>
<text x="192.5" y="109.7">NC</text>
<text x="200" y="108.6">3</text>
<text x="241" y="113.5">1</text>
<text x="241" y="111.1">2</text>
<text x="241" y="108.6">3</text>
<text x="179.6" y="130.7">5</text>
<text x="185.3" y="131.8">VCC</text>
<text x="192.4" y="131.8">NO</text>
<text x="200" y="130.7">1</text>
<text x="246.6" y="131.8">DTR</text>
<text x="179.6" y="135.6">2</text>
<text x="179.6" y="133.2">6</text>
<text x="185.3" y="136.7">GND</text>
<text x="185.3" y="134.3">IN</text>
<text x="190.7" y="134.3">COM</text>
<text x="192.5" y="136.7">NC</text>
<text x="200" y="133.2">4</text>
<text x="200" y="135.6">3</text>
<text x="246.6" y="134.3">RXI</text>
<text x="246.6" y="136.7">TXO</text>
<text x="246.6" y="139.2">VCC</text>
<text x="246.6" y="141.6">CTS</text>
<text x="246.6" y="144.1">GND</text>
</g>
<g font-size="1.9" fill="#800000">
<text x="47.8" y="119.7">Potentiometer</text>
<text x="49.7" y="121.5">Top Left</text>
<text x="47.8" y="141.8">Potentiometer</text>
<text x="48.2" y="143.6">Bottom Left</text>
<text x="84.6" y="141.8">Potentiometer</text>
<text x="84.6" y="143.6">Bottom Right</text>
<text x="48.5" y="153.4">Joystick Left</text>
<text x="85.3" y="153.4">Joystick Right</text>
</g>
</svg>
